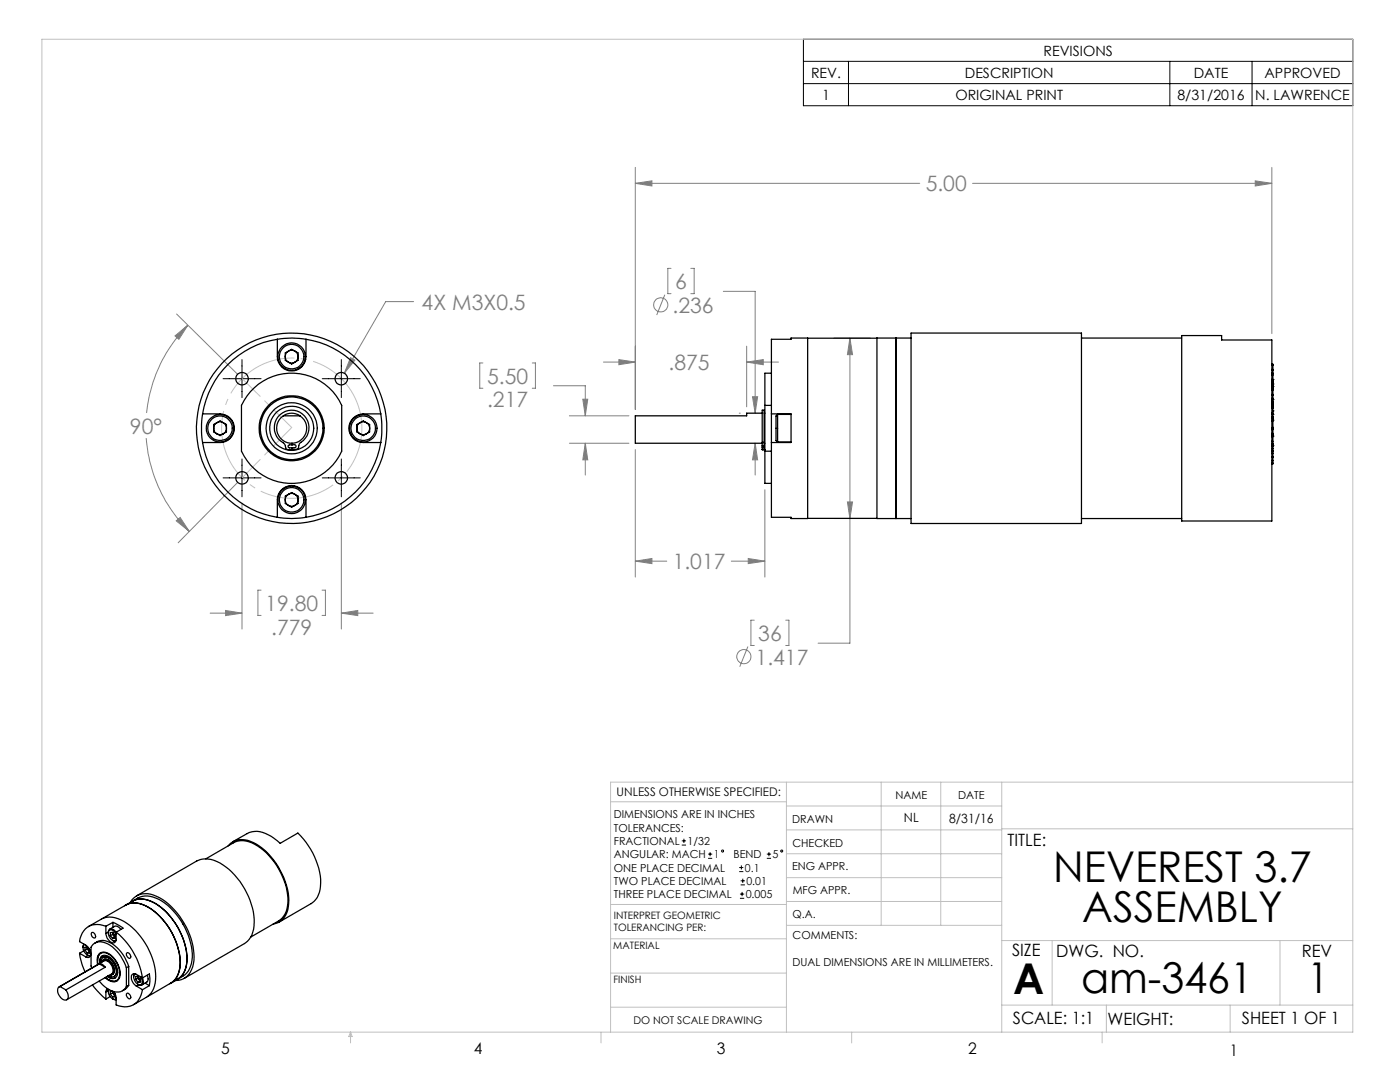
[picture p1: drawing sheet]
<svg xmlns="http://www.w3.org/2000/svg" width="279mm" height="216mm" viewBox="0 0 279 216" stroke-linecap="round" stroke-linejoin="round" font-family="sans-serif">
<g fill="none" stroke="#808080" stroke-width=".2">
<path d="M126.8 36.6l3.3-.5v1zM126.8 33.4v48.3M126.8 36.6h56.8M194.1 36.6h59.7M250.5 36.1l3.3 .5-3.3 .5zM253.8 33.4v33.2M132.7 58.8l-1.6 4.1M133.9 53.6h-.6v5h.6M137.9 53.6h.6v5h-.6M144.4 58.1h6.3v24.3M34.9 67l2.6-2.1-1.8 2.8zM35.2 62.7l12.2 12"/>
<path d="M37.5 64.9a28.9 28.9 0 0 0-8.3 17.5M70 71.4l.8 .5-2.1 2.6zM82.5 60.2h-5.5l-8.3 14.3M96.4 72.4h-.7v5.1h.7M106.2 72.4h.7v5.1h-.7M110.5 77h6.3v6M116.3 79.7h1l-.5 3.3zM120.4 72.2h6.4M123.5 71.8l3.3 .4-3.3 .6zM149 72.2l3.3-.4v1zM149 69.1v12.1M149 72.2h6.4"/>
<path d="M150.2 79.2h1l-.5 3.2zM166.4 67.5h7.3M169.6 67.5l.5 3.3h-1zM169.6 67.5v60.8h-6.3M29.2 87.4a29 29 0 0 0 8.6 18.6M47.4 96.3l-11.8 12M113.6 88.4h11.9M113.6 83h11.9M116.8 88.4v6.4M116.8 88.4l.5 3.4h-1zM126.8 89.7v25.4M147.5 82.4h.2"/>
<path d="M150.7 88.4l.5 3.4h-1zM150.7 88.4v6.4M152.6 97.7v17.4M35.2 103.9l.7-.6 1.9 2.7zM48.3 100.4v25.1M52.1 117.8h-.6v5h.6M64.3 117.8h.6v5h-.6M68.1 100.4v25.1M126.8 112l3.3-.6v1.1zM126.8 112h6.3M145.9 112h6.7M149.3 111.4l3.3 .6-3.3 .5z"/>
<path d="M166.4 103.5h7.3M169.1 100.2h1l-.5 3.3zM41.9 122.3h6.4M45 121.8l3.3 .5-3.3 .5zM68.1 122.3l3.3-.5v1zM68.1 122.3h6.4M149.3 129l-1.7 4M150.5 123.8h-.6v5h.6M156.8 123.8h.6v5h-.6"/>
<circle cx="131.9" cy="60.8" r="1.41"/>
<circle cx="148.5" cy="131" r="1.41"/>
</g>
<g fill="none" stroke="#000" stroke-width=".2">
<path d="M160.3 7.8h109.7v13.3h-109.7zM160.3 12.2h109.7M160.3 16.7h109.7M169.3 12.2v8.9M233.5 12.2v8.9M249.9 12.2v8.9M44.5 75.6h7.6M48.3 71.8v7.5M64.3 75.6h7.6M68.1 71.8v7.5M44.5 95.4h7.6M48.3 91.6v7.5"/>
<path d="M64.3 95.4h7.6M68.1 91.6v7.5M136.1 168.6h.8M136.1 167.8h.8M136.5 167.4v.8M141.3 171.3h.8M141.3 170.4h.8M141.7 170v.9M147.5 173.9h.8M147.5 173.1h.8M147.7 179.2h.8M147.7 178.4h.8"/>
<path d="M147.8 176.6h.9M147.8 175.8h.9M148 172.7v.8M148.1 178v.8M148.2 175.3v.9M153 171.3h.9M153 170.4h.9M153.5 170v.9"/>
<circle cx="144.2" cy="169.8" r=".21"/>
<circle cx="156" cy="169.8" r=".2"/>
</g>
<path d="M71.6 81.3a14 14 0 0 0-23.4-5.7 14 14 0 0 0 6.2 23.3 14 14 0 0 0 17.5-16.5l-.3-1.1" fill="none" stroke="#c0c0c0" stroke-width=".2" stroke-dasharray="15.2 1.3 1.3 1.3" stroke-dashoffset="1.7" stroke-linecap="butt"/>
<path d="M48.3 95.3l9.9-10" fill="none" stroke="#c0c0c0" stroke-width=".2" stroke-dasharray="15.2 1.3 1.3 1.3" stroke-dashoffset="10.1"/>
<path d="M58.2 85.3l-9.9-9.8" fill="none" stroke="#c0c0c0" stroke-width=".2" stroke-dasharray="15.2 1.3 1.3 1.3" stroke-dashoffset="10.2"/>
<g fill="none" stroke="#c0c0c0" stroke-width=".2">
<path d="M8.4 7.8h261.6v198.2h-261.6zM121.8 160h35.2M157 156.1v49.9M175.9 156.1v28.5M187.7 156.1v28.5M199.9 156.1v49.9M270 156.1h-148.2v49.9M157 170.4h42.9M157 165.6h42.9M157 160.8h42.9M157 175.1h42.9M157 179.9h42.9"/>
<path d="M199.9 165.4h70.1M121.8 194.2h35.2M121.8 187.3h35.2M121.8 180.5h35.2M157 184.6h42.9M199.9 187.7h70.1M210 187.7v12.9M255.4 187.7v12.9M70 206v2.1M70 206l.3 .8h-.7zM119.9 206v2.1M121.8 201h35.2"/>
<path d="M170 206v2.1M199.9 200.6h70.1M220 206v2.1M220.8 200.6v5.4M245.5 200.6v5.4"/>
</g>
<g fill="#808080">
<path d="M34.9 67l2.6-2.1-1.8 2.8zM35.2 103.9l.7-.6 1.9 2.7z"/>
<path d="M45 121.8l3.3 .5-3.3 .5zM68.1 122.3l3.3-.5v1zM70 71.4l-1.3 3.1 2.1-2.6zM150.2 79.2h1l-.5 3.2zM150.7 88.4l.5 3.4h-1zM116.8 88.4l.5 3.4h-1zM116.3 79.7h1l-.5 3.3zM126.8 112l3.3-.6v1.1zM149.3 111.4l3.3 .6-3.3 .5zM149 72.2l3.3-.4v1zM123.5 71.8l3.3 .4-3.3 .6zM126.8 36.6l3.3-.5v1zM250.5 36.1l3.3 .5-3.3 .5zM169.6 67.5l.5 3.3h-1zM169.1 100.2h1l-.5 3.3z"/>
</g>
<g fill="none" stroke="#000" stroke-width=".25">
<path d="M50 78.1a11 11 0 0 1 18.2 2.8v9.1a11 11 0 0 1-10 6.5 11 11 0 0 1-10-6.5v-9.1zM55.4 67.7a18 18 0 0 0-15 14.9M55.4 67.7v3.5a2.86 2.86 0 0 0 2.8 2.8 2.86 2.86 0 0 0 2.9-2.8v-3.5M55.4 67.7a16.7 16.7 0 0 1 5.7 0M56.9 70.4l1.3-.7 1.3 .7v1.5l-1.3 .7-1.3-.7zM61.1 67.7a18 18 0 0 1 14.9 14.9M154 74.5h-1.4v6.4M161.2 67.5h13.8M178.8 67.5v36zM181.8 67.5h-6.8v36h6.8M181.8 66.5h34v38h-34zM215.8 67.5h20"/>
<path d="M235.8 67h8v.8h10v36.2h-18zM253.8 77.6h.2v.2M253.8 72.7h.2v.1M253.8 74.5h.2M253.8 77h.2M253.8 77.3h.2M253.8 77.6h.2M253.8 77.8h.2M253.8 78.7h.2M253.8 79.5h.2M253.8 76.6h.2M253.8 76.5h.2"/>
<path d="M253.8 75.8h.2M253.8 76.2h.2M253.8 75.7h.2M253.8 74.8h.2M253.8 79.6h.2M253.8 79.7h.2M253.8 72.8h.2M253.8 73.7h.2M254 76.6h.1M254 79.7h.1M254 75.7h.1M254 77.1h.1"/>
<path d="M254 77.8v.9M254 78.7v.2h-.2M254 77v.3M254 77.3h.1M254 77.4h-.2M254 74.8v.9M254 76.2v.3M254 74.5v.3M254 72.8v.9M254 73.7v.2h-.2M254 73.9v.6M254 75.7v.5"/>
<path d="M254 76.4v.6M254 77.2h.1M254 77.5v.2M254 78.9v1.3M40.4 82.6h3.5a2.86 2.86 0 0 1 2.9 2.8 2.86 2.86 0 0 1-2.9 2.9h-3.5M40.4 88.3a18 18 0 0 0 15 14.9M40.4 82.6a19.4 19.4 0 0 0 0 5.7M42.7 84.7l1.2-.7 1.3 .7v1.5l-1.3 .7-1.2-.7zM56.6 83a2.99 2.99 0 0 0-.6 4.4 2.99 2.99 0 0 0 4.5 0 2.99 2.99 0 0 0-.6-4.4M56.6 83a2.86 2.86 0 0 1 3.3 0M56.6 83h3.3M56.9 99l1.3-.7 1.3 .7v1.5l-1.3 .7-1.3-.7z"/>
<path d="M58.2 88.4v.4h-.4a.3 .3 0 0 0-.3 .3 .3 .3 0 0 0 .3 .3h.4v.3l-1-.1-.5-1.1a3.5 3.5 0 0 1-1.5-5 3.5 3.5 0 0 1 5.2-.8 3.5 3.5 0 0 1 .1 5.2l-.7 .6-.2 .8-.2 .3-1 .1v-.3l.4-.1a.3 .3 0 0 0 .3-.3 .3 .3 0 0 0-.3-.3l-.5 .1v-.4M58.3 88.7h-.1M71.2 84.7l1.3-.7 1.3 .7v1.5l-1.3 .7-1.3-.7zM76 82.6h-3.5a2.86 2.86 0 0 0-2.9 2.8 2.86 2.86 0 0 0 2.9 2.9h3.5M76 88.3a18 18 0 0 1-14.9 14.9M76 82.6a19.4 19.4 0 0 1 0 5.7M152.1 88.3v-6.5h.4v6.5M152.1 88.3v.6M152.1 89.2v.5M152.1 89.7h.1M152.1 82.4h-3.1v.6h-22.2v5.4h25.3M152.1 89.7h.4"/>
<path d="M152.1 88.9h.4M152.1 88.3h.4M152.1 89.2h.4M152.1 88.9v.3M152.5 88.3v.6M152.5 89.2v.5M152.5 89.7h.1M152.5 82.4h.1M152.5 88.4h.1M152.5 88.9v.3M152.6 90v6.4h1.4M152.6 90h1.4"/>
<path d="M152.6 80.9v9.1M152.6 80.9h1.4M154 82.6v-14.9h3.9v-.2h3.3v36h-3.3v-.3h-3.9v-14.9M154 82.6h3.9v5.7h-3.9M154 82.6v5.7M155.2 82.7v5.5M155.2 82.7a1.15 1.15 0 0 0-.3 1.3v3.9l.3 .3M155.2 88.2h2.7M155.2 82.7h2.7M253.8 80.7l.2 .1v.3M253.8 88.8h.2v3.8h-.2M253.8 82.7h.2"/>
<path d="M253.8 82.4h.2M253.8 88.5h.2M253.8 81.2h.2M253.8 80.1h.2M253.8 86.8h.2M253.8 88.9h.2M253.8 81.4h.2M253.8 83.2h.2M253.8 83.3h.2M253.8 80.2h.2M253.8 80.4h.2M253.8 84h.2"/>
<path d="M253.8 85.4h.2M253.8 83.5h.2M253.8 81.1h.2M253.8 87.1h.2M253.8 89.5h.2M253.8 90h.2M253.8 89.1h.2M253.8 90.1h.2M253.8 92.4h.2M253.8 91.9h.2M253.8 91.3h.2M253.8 91.1h.2"/>
<path d="M253.8 90.5h.2M254 82h.1M254 83.9h.1M254 87h.1M254 81.4v1M254 82.4v.2h-.2M254 82.7h.1M254 80.2v.2M254 80.4h-.2M254 80.5l-.2 .1M254 84v1.4M254 85.4v.3h-.2"/>
<path d="M254 87.1v1h-.2M254 86.8v.3M254 88.9h.1M254 88.5v.2M254 85.2v1.3h-.2M254 80.3h.1M254 80.6v.3M254 81.1v.1M254 81.3v.1M254 82.7v1.3M254 86.6v.3M254 88.2v.3"/>
<path d="M55.4 103.2v-3.5a2.86 2.86 0 0 1 2.8-2.8 2.86 2.86 0 0 1 2.9 2.8v3.5M55.4 103.2a16.7 16.7 0 0 0 5.7 0M161.2 103.4h13.8M215.8 103.5h20M26.5 179.8a4.8 4.8 0 0 1 5 .8 13.8 13.8 0 0 1 5.8 11.3 4.1 4.1 0 0 1-1.8 3.5M26.5 179.8a4.9 4.9 0 0 1 5.3 1 13.9 13.9 0 0 1 5.5 11.5l-.3 1.1-.5 1-1 1M26.5 179.8a4.7 4.7 0 0 1 5.8 0 13.8 13.8 0 0 1 6 11.8 4.3 4.3 0 0 1-2.8 3.8M26.5 179.8l-1.4 .8M27.3 178.8l12-7a5.1 5.1 0 0 1 5.2 .8 14.6 14.6 0 0 1 6.2 12.1 4.3 4.3 0 0 1-1.9 3.6l-12 6.9M41.1 171.4l5.5-3.2a4.9 4.9 0 0 1 5.4 1 13.9 13.9 0 0 1 5.4 11.4 4 4 0 0 1-1.8 3.2l-5.5 3.2M45.5 168.8a3.8 3.8 0 0 1 5.1-.7 14 14 0 0 1 7 12.2 3.8 3.8 0 0 1-3.1 4.1M46.5 168l2.8-1.7a4.5 4.5 0 0 1 4.9 .6l1.7 1.4 3.5-2.1a14.3 14.3 0 0 1 4.6 10.6 4 4 0 0 1-1.9 3.5l-6.4 3.7"/>
<path d="M11.8 196.9l8.9-5.2a1.66 1.66 0 0 1 1.8 1.7v.6l-.2 .3-9 5.2M12 196.8a1.21 1.21 0 0 0-.1 2 .99 .99 0 0 0 1.6 .4l.1-.8-.4-.9M12 196.8l1.2 .7M15.9 190.2l.5 2.3 .6 1.4M15.9 190.2l1.2 .7M16.7 189.7l-.8 .5M16.8 188.4l-.2 .7M16.9 188.5a1.26 1.26 0 0 0 .4 2l.4 .2 .4-.1M17 189.6v-.6l.4-.1 .5 .6v.6l-.5 .1M17 189.6l.4 .6M17.4 190.6l.6 .1M17.4 189.1l.3 .5"/>
<path d="M17.4 189v.3M17.4 189.3l-.4 .3M17.4 189.3l.3 .3M17.6 190.6l-.5 .3M17.6 184.9l2.6-1.5a4.8 4.8 0 0 1 5.1 .8 13.8 13.8 0 0 1 5.7 11.3 4.1 4.1 0 0 1-1.8 3.5l-2.6 1.5M17.7 189.6l.2 .2M17.7 189.6l.2 .3-.5 .3M18.3 186.1a.66 .66 0 0 1 .7 .3 .66 .66 0 0 1-.1 .8 .77 .77 0 0 1-.6-1.1zM18.5 196.5l1.5 1.8 1.1 1.1M18.9 188.2a2.8 2.8 0 0 1 3.5 .1 8.7 8.7 0 0 1 3.3 4.5M19.5 192.5a1.81 1.81 0 0 1 .9-2.5 3.5 3.5 0 0 1 3.2 2.5 2.66 2.66 0 0 1-.2 3.2 2.12 2.12 0 0 1-2.4-.6M19.6 192.4a1.65 1.65 0 0 1 1.1-2.3 4.2 4.2 0 0 1 3.1 4.8 1.29 1.29 0 0 1-2.1 .6l-.6-.5"/>
<path d="M19.8 195.8a4.6 4.6 0 0 0 4.3 2.1l.6-.4 .5-.7M19.8 192.3a1.17 1.17 0 0 1 1.2 .7M19.8 192.3l-7.8 4.5M19.8 192.3l1.2 .7M19.9 192.2a1.22 1.22 0 0 1 .6-1.5 1.22 1.22 0 0 1 1.5 .4 3.4 3.4 0 0 1 1.2 3.8l-.3 .3a1.38 1.38 0 0 1-1.5-.4M20.1 190.1l-.5 .6-.1 1M20.1 192.1a1.03 1.03 0 0 1 .7-1.2 1.03 1.03 0 0 1 1.2 .5 2.74 2.74 0 0 1 1 3.3l-.4 .2h-.6M20.3 192a.77 .77 0 0 1 .6-.6 .77 .77 0 0 1 .8 .3 2.29 2.29 0 0 1 .8 2.6l-.5 .5M20.4 190.7l-.4 .5v1M20.6 191a1.38 1.38 0 0 1 1.8 .7 2.64 2.64 0 0 1 .6 2.9l-.2 .2M20.6 191.5a1.28 1.28 0 0 1 1.8 .7 1.67 1.67 0 0 1 .1 2.2l-.1 .1M21 193l-7.8 4.5"/>
<path d="M21.1 184.8a3.6 3.6 0 0 0-5.2 3.1 3.7 3.7 0 0 1 1.9 1.4 1.09 1.09 0 0 1-.2 1.8l-.5-.2M21.1 184.8v1.5M21.1 197.9v1.5M21.4 194.8l1 .4 .6-.1M21.4 197.3l-.3 .6M21.5 194.8h.1M21.5 194.8l.4 .2 .1-.1M21.6 186a.68 .68 0 0 1 .6-.7 .68 .68 0 0 1 .7 .4l.3 .3M21.6 186v.2M21.6 197.7v.1M21.6 194.7l.1 .1M21.6 186l-.5 .3"/>
<path d="M21.6 197.7l-.5 .2M21.7 197.4l-.1 .3M21.7 197.4a1.57 1.57 0 0 0 1.2 2l.3-.1M21.7 195.5l.8 .3 .9-.1M21.8 194.6l-.1 .2M21.9 185.4l1.3-.6 .5 .2 .4 .5M22 198.9l-.9 .5M22 186.7v-.6h.5l.4 .5v.6l-.4 .1M22 194.8v.1M22 186.7l.5 .6M22 198.4l.5 .5M22.2 194.8l-.3 .2"/>
<path d="M22.2 194.7l-.2 .1M22.2 194.8l-.2 .1M22.2 194.7v.1M22.2 194.6v.1M22.3 197.7l-.3 .1v.6M22.5 187.6l.6 .3M22.5 199.3l.7 .2M22.5 186.1l.2 .6M22.5 198.1v-.3l.1 .4 .3 .4M22.5 186.1v.3M22.5 186.4l-.5 .3M22.5 186.4l.2 .3"/>
<path d="M22.5 198.1l.4 .5-.4 .3M22.5 198.1l-.5 .3M22.5 184l2.1 1.2-1.4 .8M22.5 184l-1.4 .8M22.5 184v1M22.6 197.8l.3 .5v.6h-.4M22.7 186.7l.2 .2M22.7 186.7l.2 .3M22.9 187l-.4 .3M23.2 186.4a1.05 1.05 0 0 0-1.4-.7 1.48 1.48 0 0 0 1.3 2M23.2 186a14.5 14.5 0 0 1 5.2 9.1M23.2 186v1.4a.71 .71 0 0 1-.6 .8 .71 .71 0 0 1-.8-.5l-.4-.5-.3-.9"/>
<path d="M24.9 180.7a4.3 4.3 0 0 1 4.7 .3 13.6 13.6 0 0 1 6.3 12.3 3.7 3.7 0 0 1-2 3M25.1 180.6a4.8 4.8 0 0 1 5.1 .8 14.1 14.1 0 0 1 5.7 11.3 4.2 4.2 0 0 1-1.8 3.4l-4.6 2.8M25.1 180.6l-4.6 2.7M25.2 198.3l.1-.1a.64 .64 0 0 1 .7 .4 .64 .64 0 0 1-.1 .7l-.5-.3-.2-.3zM25.2 193.1a7.6 7.6 0 0 0-4.7-5.1 2.02 2.02 0 0 0-2.3 1v3.8l.1 .4M25.2 193.1v3.7M25.3 190.1a.64 .64 0 0 1 .7 .4 .64 .64 0 0 1-.1 .7 .8 .8 0 0 1-.6-1.1zM25.7 196.6l-.5 .6-.8 .5M25.7 192.8v3.8M25.7 192.8l-.5 .3M25.7 196.6l-.5 .2M26 180.1a3.7 3.7 0 0 1 5.3-1.2 14.4 14.4 0 0 1 7.4 12.8 3.9 3.9 0 0 1-3.6 4h-.1"/>
<path d="M26.8 194.3l-.1 .6M27 194.3a1.46 1.46 0 0 0 .8 2.2 .56 .56 0 0 0 .5-.2 .56 .56 0 0 0 .1-.6l-.3-.8M27.1 195.4l.4 .6M27.2 196.7l1.2 .8M27.5 194.8h-.4v.6M27.5 194.8l.5 .6v.6h-.5M27.6 194.9l.2 .6M27.6 194.8v.4M27.6 195.2l-.5 .2M27.6 195.2l.2 .3M27.7 196.5l-.5 .2M27.8 195.5l.2 .2"/>
<path d="M28 195.8l-.5 .2M28.4 195.1a.89 .89 0 0 1-.4 1.5l-.5-.2M28.4 197.5a3.6 3.6 0 0 1-5.2 3 3.5 3.5 0 0 0-.3-2.3l-.2-.3M28.4 195.1l1.4-.8 .1 1-.1 1.4M28.4 195.1l-1.2-.7a.64 .64 0 0 0-.8 0 .64 .64 0 0 0-.2 .8l.3 .9 .7 .6M29 196.2l.8 .5M29.4 194.6l.2 .7-.1 .5-1.2 .7M29.8 196.7l-1.4 .8M35.5 195.4l-1.4 .8"/>
<circle cx="48.3" cy="75.6" r="1.25"/>
<circle cx="58.2" cy="71.2" r="2.46"/>
<circle cx="58.2" cy="71.2" r="1.28"/>
<circle cx="58.2" cy="71.2" r="2.75"/>
<circle cx="68.1" cy="75.6" r="1.25"/>
<circle cx="43.9" cy="85.5" r="2.46"/>
<circle cx="43.9" cy="85.5" r="1.28"/>
<circle cx="43.9" cy="85.4" r="2.75"/>
<circle cx="48.3" cy="95.4" r="1.25"/>
<circle cx="58.2" cy="99.7" r="2.46"/>
<circle cx="58.2" cy="85.5" r="19"/>
<circle cx="58.2" cy="85.5" r="6.3"/>
<circle cx="58.2" cy="85.5" r="6.5"/>
<circle cx="58.2" cy="99.7" r="2.75"/>
<circle cx="58.2" cy="99.7" r="1.28"/>
<circle cx="58.2" cy="85.5" r="4.4"/>
<circle cx="58.2" cy="85.5" r="5.1"/>
<circle cx="68.1" cy="95.4" r="1.25"/>
<circle cx="72.5" cy="85.5" r="2.46"/>
<circle cx="72.5" cy="85.5" r="1.28"/>
<circle cx="72.5" cy="85.4" r="2.75"/>
</g>
<g font-size="8.5">
<text x="210.2" y="175.9">NEVEREST 3.7</text>
<text x="216" y="184">ASSEMBLY</text>
<text x="202.2" y="198.3">A</text>
<text x="215.8" y="198.1">am-3461</text>
<text x="260.9" y="198.1">1</text>
</g>
<g font-size="4.2" fill="#808080">
<text x="184.7" y="38.2">5.00</text>
<text x="134.7" y="57.7">6</text>
<text x="84.1" y="61.8">4X M3X0.5</text>
<text x="134.2" y="62.4">.236</text>
<text x="97.2" y="76.5">5.50</text>
<text x="133.4" y="73.8">.875</text>
<text x="97.2" y="81.3">.217</text>
<text x="25.9" y="86.5">90°</text>
<text x="134.2" y="113.5">1.017</text>
<text x="52.9" y="121.9">19.80</text>
<text x="54.1" y="126.6">.779</text>
<text x="151.3" y="127.9">36</text>
<text x="150.8" y="132.6">1.417</text>
</g>
<g font-size="3.4">
<text x="201.1" y="168.8">TITLE:</text>
<text x="202" y="190.8">SIZE</text>
<text x="210.8" y="190.9">DWG. NO.</text>
<text x="259.8" y="191">REV</text>
<text x="202.1" y="204.4">SCALE: 1:1</text>
<text x="221" y="204.5">WEIGHT:</text>
<text x="247.8" y="204.4">SHEET 1 OF 1</text>
</g>
<g font-size="3.2">
<text x="44.2" y="210.4">5</text>
<text x="94.6" y="210.3">4</text>
<text x="143.1" y="210.4">3</text>
<text x="193.2" y="210.3">2</text>
<text x="245.4" y="210.6">1</text>
</g>
<g font-size="2.8">
<text x="208.3" y="11.1">REVISIONS</text>
<text x="161.9" y="15.5">REV.</text>
<text x="192.6" y="15.5">DESCRIPTION</text>
<text x="238.2" y="15.5">DATE</text>
<text x="252.4" y="15.5">APPROVED</text>
<text x="164.1" y="19.9">1</text>
<text x="190.7" y="19.9">ORIGINAL PRINT</text>
<text x="235" y="19.9">8/31/2016</text>
<text x="250.5" y="19.9">N. LAWRENCE</text>
</g>
<g font-size="2.5">
<text x="180.4" y="164.1">NL</text>
<text x="189.4" y="164.2">8/31/16</text>
</g>
<text font-size="2.4" x="123.1" y="158.9">UNLESS OTHERWISE SPECIFIED:</text>
<g font-size="2.2">
<text x="178.7" y="159.4">NAME</text>
<text x="191.2" y="159.4">DATE</text>
<text x="122.5" y="163.3">DIMENSIONS ARE IN INCHES</text>
<text x="122.5" y="166">TOLERANCES:</text>
<text x="158.1" y="164.2">DRAWN</text>
<text x="122.5" y="168.6">FRACTIONAL</text>
<text x="122.5" y="173.9">ONE PLACE DECIMAL</text>
<text x="122.5" y="171.3">ANGULAR: MACH</text>
<text x="137.2" y="168.6">1/32</text>
<text x="142.5" y="171.3">1</text>
<text x="146.4" y="171.3">BEND</text>
<text x="148.7" y="173.9">0.1</text>
<text x="154.2" y="171.3">5</text>
<text x="158.1" y="173.7">ENG APPR.</text>
<text x="158.2" y="169.1">CHECKED</text>
<text x="122.5" y="179.2">THREE PLACE DECIMAL</text>
<text x="122.5" y="176.6">TWO PLACE DECIMAL</text>
<text x="148.8" y="179.2">0.005</text>
<text x="149" y="176.6">0.01</text>
<text x="158.2" y="178.4">MFG APPR.</text>
<text x="158.2" y="183.2">Q.A.</text>
<text x="158.2" y="187.4">COMMENTS:</text>
<text x="158.2" y="192.7">DUAL DIMENSIONS ARE IN MILLIMETERS.</text>
</g>
<text font-size="2.1" x="126.4" y="204.3">DO NOT SCALE DRAWING</text>
<g font-size="2">
<text x="122.5" y="183.3">INTERPRET GEOMETRIC</text>
<text x="122.5" y="185.9">TOLERANCING PER:</text>
<text x="122.4" y="189.4">MATERIAL</text>
<text x="122.4" y="196.2">FINISH</text>
</g>
</svg>
